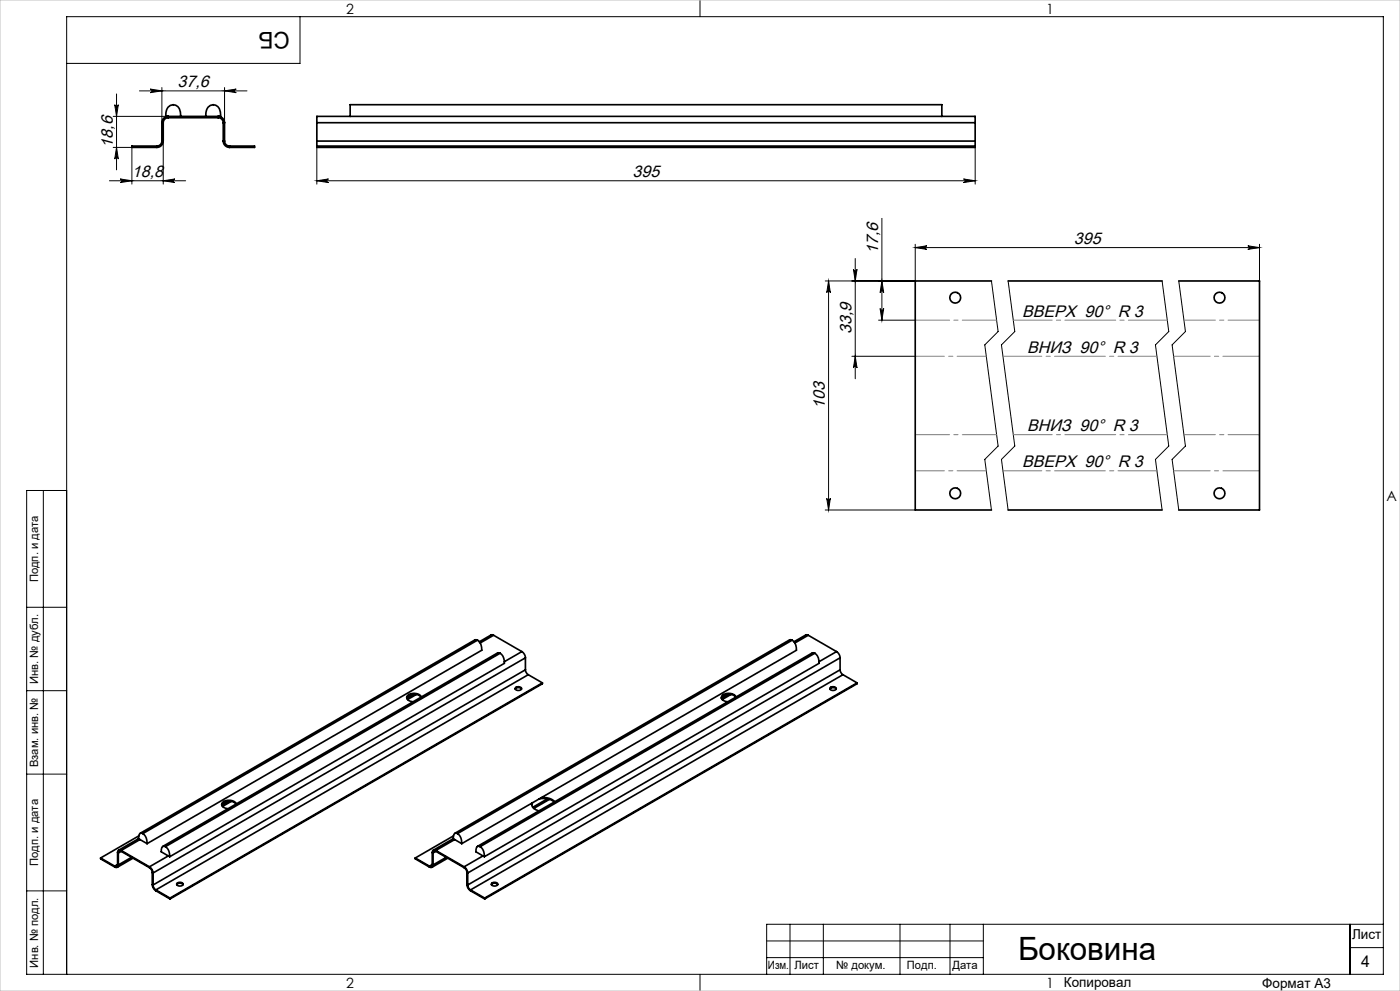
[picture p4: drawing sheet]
<svg xmlns="http://www.w3.org/2000/svg" width="420mm" height="297mm" viewBox="0 0 420 297" stroke-linecap="round" stroke-linejoin="round" font-family="sans-serif">
<g fill="none" stroke="#000" stroke-width=".3">
<path d="M90 5v14h-70M210 0v5M34 34.9h15.7M34.4 31.4a.54 .54 0 0 0 .6 .5 .54 .54 0 0 0 .5-.5l-.5 3.5zM35 28.1v22.8M41.8 27.2h32.3M45.1 26.7l3.5 .5-3.5 .6a.54 .54 0 0 0 .5-.6 .54 .54 0 0 0-.5-.5zM48.6 26.2v10.6M67.4 26.2v10.6M67.4 27.2l3.5-.5a.54 .54 0 0 0-.5 .5 .54 .54 0 0 0 .5 .6zM32.8 54.2h22.9M34 44.2h5.6"/>
<path d="M35 44.2l.5 3.5a.54 .54 0 0 0-.5-.5 .54 .54 0 0 0-.6 .5zM36.1 53.6l3.5 .6-3.5 .5a.54 .54 0 0 0 .5-.5 .54 .54 0 0 0-.5-.6zM39.6 43.8v11.4M49 54.2l3.5-.6a.54 .54 0 0 0-.5 .6 .54 .54 0 0 0 .5 .5zM49 42.3v12.9M95 44.2v11M95 54.2h197.5M95 54.2l3.5-.6a.54 .54 0 0 0-.5 .6 .54 .54 0 0 0 .5 .5zM289 53.6l3.5 .6-3.5 .5a.54 .54 0 0 0 .6-.5 .54 .54 0 0 0-.6-.6zM292.5 44.2v11M256.6 77.5v36M264.6 65.4v30.6"/>
<path d="M274.6 73.2v11h-27M274.6 74.2h103.2M274.6 74.2l3.5-.5a.54 .54 0 0 0-.5 .5 .54 .54 0 0 0 .5 .5zM374.3 73.7l3.5 .5-3.5 .5a.54 .54 0 0 0 .6-.5 .54 .54 0 0 0-.6-.5zM377.8 73.2v11M248.6 84.2l.5 3.5a.54 .54 0 0 0-.5-.5 .54 .54 0 0 0-.6 .5zM248.6 84.2v68.6M256 80.7a.54 .54 0 0 0 .6 .5 .54 .54 0 0 0 .5-.5l-.5 3.5zM263.6 96h11M264 92.5a.54 .54 0 0 0 .6 .5 .54 .54 0 0 0 .5-.5l-.5 3.5zM264.6 84.2l.5 3.5a.54 .54 0 0 0-.5-.5 .54 .54 0 0 0-.6 .5zM297.4 84.2l2 15.2-4 4 4 30.3-4 4 2 15.1"/>
<path d="M302.4 84.2l2 15.2-4 4 4 30.3-4 4 2 15.1M348.6 84.2l2 15.2-4 4 4 30.3-4 4 2 15.1M353.6 84.2l2 15.2-4 4 4 30.3-4 4 2 15.1M255.6 106.8h19M256.6 106.8l.5 3.5a.54 .54 0 0 0-.5-.5 .54 .54 0 0 0-.6 .5zM13 147v145M20 147h-12v145h407v-287h-395v287M247.6 152.8h27M248 149.3a.54 .54 0 0 0 .6 .6 .54 .54 0 0 0 .5-.6l-.5 3.5zM8 182h12M8 207h12M8 232h12"/>
<path d="M8 267h12M237 277v15M247 277v15M270 277v15M285 277v15M295 277v15M405 277v15M415 277h-185v15M210 292v5M230 282h65M230 287h65M405 284h10"/>
</g>
<path d="M299 96h-24.4M299 130.3h-24.4" fill="none" stroke="#808080" stroke-width=".3" stroke-dasharray="15.2 1.3 1.3 1.3" stroke-dashoffset="4.9"/>
<path d="M295.9 106.8h-21.3M295.9 141.1h-21.3" fill="none" stroke="#808080" stroke-width=".3" stroke-dasharray="15.2 1.3 1.3 1.3" stroke-dashoffset="6.5"/>
<path d="M350.2 96h-46.2M347.1 106.8h-46.2M350.2 130.3h-46.2M347.1 141.1h-46.2" fill="none" stroke="#808080" stroke-width=".3" stroke-dasharray="15.2 1.3 1.3 1.3" stroke-dashoffset="3.6"/>
<path d="M377.8 96h-22.6M377.8 130.3h-22.6" fill="none" stroke="#808080" stroke-width=".3" stroke-dasharray="15.2 1.3 1.3 1.3" stroke-dashoffset="5.8"/>
<path d="M377.8 106.8h-25.7M377.8 141.1h-25.7" fill="none" stroke="#808080" stroke-width=".3" stroke-dasharray="15.2 1.3 1.3 1.3" stroke-dashoffset="4.3"/>
<path d="M0 0h420v297h-420z" fill="none" stroke="#c0c0c0" stroke-width=".3"/>
<g fill="#000">
<path d="M34.4 31.4a.54 .54 0 0 0 .6 .5 .54 .54 0 0 0 .5-.5l-.5 3.5zM35 44.2l.5 3.5a.54 .54 0 0 0-.5-.5 .54 .54 0 0 0-.6 .5z"/>
<path d="M45.1 26.7l3.5 .5-3.5 .6a.54 .54 0 0 0 .5-.6 .54 .54 0 0 0-.5-.5zM67.4 27.2l3.5-.5a.54 .54 0 0 0-.5 .5 .54 .54 0 0 0 .5 .6z"/>
<path d="M36.1 53.6l3.5 .6-3.5 .5a.54 .54 0 0 0 .5-.5 .54 .54 0 0 0-.5-.6zM49 54.2l3.5-.6a.54 .54 0 0 0-.5 .6 .54 .54 0 0 0 .5 .5z"/>
<path d="M289 53.6l3.5 .6-3.5 .5a.54 .54 0 0 0 .6-.5 .54 .54 0 0 0-.6-.6zM95 54.2l3.5-.6a.54 .54 0 0 0-.5 .6 .54 .54 0 0 0 .5 .5z"/>
<path d="M274.6 74.2l3.5-.5a.54 .54 0 0 0-.5 .5 .54 .54 0 0 0 .5 .5zM374.3 73.7l3.5 .5-3.5 .5a.54 .54 0 0 0 .6-.5 .54 .54 0 0 0-.6-.5z"/>
<path d="M264.6 84.2l.5 3.5a.54 .54 0 0 0-.5-.5 .54 .54 0 0 0-.6 .5zM264 92.5a.54 .54 0 0 0 .6 .5 .54 .54 0 0 0 .5-.5l-.5 3.5zM256 80.7a.54 .54 0 0 0 .6 .5 .54 .54 0 0 0 .5-.5l-.5 3.5zM256.6 106.8l.5 3.5a.54 .54 0 0 0-.5-.5 .54 .54 0 0 0-.6 .5zM248.6 84.2l.5 3.5a.54 .54 0 0 0-.5-.5 .54 .54 0 0 0-.6 .5zM248 149.3a.54 .54 0 0 0 .6 .6 .54 .54 0 0 0 .5-.6l-.5 3.5z"/>
</g>
<g fill="none" stroke="#000" stroke-width=".5">
<path d="M48.6 36.8h.4M48.6 36.8v5.5M49 36.8v5.5M50.5 35.3a1.5 1.5 0 0 0-1.5 1.5M50.5 35.3v-.4a1.9 1.9 0 0 0-1.9 1.9M50.5 35.3h15M54.2 34.9a2.84 2.84 0 0 0-2.2-3.5 2.37 2.37 0 0 0-2.2 2.3l-.1 1.2h16.5a2.84 2.84 0 0 0-2.2-3.5 2.37 2.37 0 0 0-2.2 2.3l-.1 1.2M65.5 35.3v-.4a1.9 1.9 0 0 1 1.9 1.9M65.5 35.3a1.5 1.5 0 0 1 1.5 1.5M67 36.8h.4M67 36.8v5.5M67.4 36.8v5.5"/>
<path d="M95 36.8v-1.9h197.5v1.9M95 36.8h197.5M95 36.8v5.5M105 34.9v-3.5h177.5v3.5M292.5 36.8v5.5M47.1 43.8v.4M47.1 43.8h-7.5v.4h7.5M48.6 42.3a1.5 1.5 0 0 1-1.5 1.5M48.6 42.3h.4M49 42.3a1.9 1.9 0 0 1-1.9 1.9M67 42.3a1.9 1.9 0 0 0 1.9 1.9M67 42.3h.4"/>
<path d="M67.4 42.3a1.5 1.5 0 0 0 1.5 1.5M68.9 43.8v.4M68.9 43.8h7.5v.4h-7.5M95 42.3v1.5M95 42.3h197.5M95 43.8v.4h197.5v-.4M95 43.8h197.5M292.5 42.3v1.5M297.4 84.2h-22.8v68.6h22.8M302.4 84.2h46.2M353.6 84.2h24.2v68.6h-24.2M302.4 152.8h46.2"/>
<path d="M142.5 191.8l-100.5 57.9M142.5 191.8l.8 .1M143.3 191.9a3.2 3.2 0 0 1 1.2 3l-100.4 57.9M143.3 191.9l-100.4 57.9M148.1 190.4l-.8-.1-3.5 2M148.1 190.4l8.5 4.9M148.1 190.4l-4 2.3M149.2 195.7l-100.4 58M149.3 195.7l.8 .1M150.1 195.8a3.2 3.2 0 0 1 1.2 3l-100.4 58M150.1 195.8l-100.5 57.9M156.6 195.3a2.38 2.38 0 0 1 1 1.8"/>
<path d="M156.6 195.3l-5.3 3M157.6 197.1l-111.7 64.5M157.6 197.1v3.6M237.7 191.9a3.2 3.2 0 0 1 1.2 3l-100.4 57.9M237.7 191.9l-.8-.1-100.4 57.9M237.7 191.9l-100.4 57.9M242.5 190.4l-.8-.1-3.5 2M242.5 190.4l8.5 4.9M242.5 190.4l-4 2.3M243.6 195.7l-100.4 58M243.7 195.7l.8 .1M244.5 195.8a3.2 3.2 0 0 1 1.2 3l-100.4 58"/>
<path d="M244.5 195.8l-100.5 57.9M251 195.3a2.38 2.38 0 0 1 1 1.8M251 195.3l-5.3 3M252 197.1l-111.7 64.5M252 197.1v3.6M124.1 208.1l-2.1 1.2M124.9 208.1l-2.6 1.6M126.3 208.9a2.78 2.78 0 0 0-4.3 .3M126.4 208.9a2.74 2.74 0 0 0-4.3-.2 1.47 1.47 0 0 0 1.8 1.6M154.6 206.5a1.26 1.26 0 0 1 1.9 0M154.6 206.2a1.01 1.01 0 0 1 1.1-.4 1.01 1.01 0 0 1 .7 .8 1.01 1.01 0 0 1-1 .4 1.01 1.01 0 0 1-.8-.8zM157.6 200.7l.3 .9 .6 .6"/>
<path d="M157.6 200.7l-111.7 64.5M158.5 202.2l-111.7 64.5M158.5 202.2l4.2 2.5M162.7 204.7v.2l-111.7 64.5M162.7 204.7l-111.7 64.5M218.5 208.1l-2.1 1.2M219.3 208.1l-2.6 1.6M220.7 208.9a2.78 2.78 0 0 0-4.3 .3M220.8 208.9a2.74 2.74 0 0 0-4.3-.2 1.47 1.47 0 0 0 1.8 1.6M249 206.5a1.26 1.26 0 0 1 1.9 0M249 206.2a1.01 1.01 0 0 1 1.1-.4 1.01 1.01 0 0 1 .7 .8 1.01 1.01 0 0 1-1 .4 1.01 1.01 0 0 1-.8-.8zM252 200.7l.3 .9 .6 .6"/>
<path d="M252 200.7l-111.7 64.5M252.9 202.2l-111.7 64.5M252.9 202.2l4.2 2.5M257.1 204.7l-111.7 64.5M257.1 204.7v.2l-111.7 64.5M161.7 239.4a5.2 5.2 0 0 1 4.6 1M162.4 239.1a4.7 4.7 0 0 1 4 1.2M164.3 239.4l-4.5 2.6M164.9 239.6l-4.8 2.7M30.2 257.1l4.2 2.5M30.2 257.1v.3l4.2 2.4M34.4 259.6v.2"/>
<path d="M35.3 259.1a.52 .52 0 0 1-.3 .5 .52 .52 0 0 1-.6 0M35.3 255.5l.2 .1M35.3 259.1l.2 .1M35.3 255.5v3.6M35.3 259.1l-.9 .5M35.5 259.2a.66 .66 0 0 1-.3 .7 .66 .66 0 0 1-.8-.1M35.5 255.6v3.6M36.3 254.9a.66 .66 0 0 0-.7-.1 .66 .66 0 0 0-.3 .7M36.3 255.1a.52 .52 0 0 0-.6 0 .52 .52 0 0 0-.2 .5M36.3 254.9l8.5 4.9M36.3 255.1l8.5 4.9M36.3 254.9v.2"/>
<path d="M36.3 255.1l-.8 .5M39.5 256.9l-4 2.3M39.9 257.2l-4.7 2.7M41.6 251.3l-6 3.5M41.7 250.5l-11.5 6.6M42 251.6l-5.7 3.3M42.9 249.8a3.2 3.2 0 0 1 1.2 3M42.9 249.8l-.6-.1a1.31 1.31 0 0 0-.7 1.7l2.5 1.4M44.8 259.8a2.37 2.37 0 0 1 1.1 1.8M44.8 259.8v.2M49.6 253.7a3.2 3.2 0 0 1 1.3 3.1M49.6 253.7l-.5-.1a1.31 1.31 0 0 0-.7 1.7l2.5 1.5"/>
<path d="M50.5 256.5l-5.7 3.3M68.6 240.1l-2.1 1.2M69.4 240.2l-2.6 1.5M70.8 241a2.78 2.78 0 0 0-4.3 .2M70.9 240.9a2.74 2.74 0 0 0-4.3-.1 1.47 1.47 0 0 0 1.8 1.6M124.6 257.1l4.2 2.5M124.6 257.1v.3l4.2 2.4M128.8 259.6v.2M129.7 259.1a.52 .52 0 0 1-.3 .5 .52 .52 0 0 1-.6 0M129.7 255.5l.2 .1M129.7 259.1l.2 .1M129.7 255.5v3.6"/>
<path d="M129.7 259.1l-.9 .5M129.9 259.2a.66 .66 0 0 1-.3 .7 .66 .66 0 0 1-.8-.1M129.9 255.6v3.6M130.8 255.1a.52 .52 0 0 0-.6 0 .52 .52 0 0 0-.3 .5M130.8 254.9a.66 .66 0 0 0-.8-.1 .66 .66 0 0 0-.3 .7M130.8 254.9l8.4 4.9M130.8 255.1l8.4 4.9M130.8 254.9v.2M130.8 255.1l-.9 .5M133.9 256.9l-4 2.3M134.3 257.2l-4.7 2.7M136 251.3l-6 3.5"/>
<path d="M136.1 250.5l-11.5 6.6M136.4 251.6l-5.6 3.3M137.3 249.8a3.2 3.2 0 0 1 1.2 3M137.3 249.8l-.6-.1a1.31 1.31 0 0 0-.7 1.7l2.5 1.4M139.2 259.8a2.37 2.37 0 0 1 1.1 1.8M139.2 259.8v.2M144 253.7a3.2 3.2 0 0 1 1.3 3.1M144 253.7l-.5-.1a1.31 1.31 0 0 0-.7 1.7l2.5 1.5M144.9 256.5l-5.7 3.3M159.6 240.7a2.07 2.07 0 0 0 2.1 2.3M159.8 240.6l-.3 .6M44.8 260l.6 .7 .3 .8"/>
<path d="M45.7 265.1a2.38 2.38 0 0 0 1.1 1.9M45.7 261.5l.2 .1M45.7 265.1l.2 .1M45.7 261.5v3.6M45.9 265.2l.3 .9 .6 .6M45.9 261.6v3.6M46.8 266.7l4.2 2.5M46.8 267l4.2 2.4M46.8 266.7v.3M51 269.2v.2M53 265.1a1.26 1.26 0 0 1 1.9 0M53.1 264.8a1.01 1.01 0 0 1 1-.4 1.01 1.01 0 0 1 .8 .8 1.01 1.01 0 0 1-1.1 .4 1.01 1.01 0 0 1-.7-.8z"/>
<path d="M139.2 260l.6 .7 .3 .8M140.1 265.1a2.38 2.38 0 0 0 1.1 1.9M140.1 261.5l.2 .1M140.1 265.1l.2 .1M140.1 261.5v3.6M140.3 265.2l.3 .9 .6 .6M140.3 261.6v3.6M141.2 266.7l4.2 2.5M141.2 267l4.2 2.4M141.2 266.7v.3M145.4 269.2v.2M147.4 265.1a1.26 1.26 0 0 1 1.9 0"/>
<path d="M147.5 264.8a1.01 1.01 0 0 1 1-.4 1.01 1.01 0 0 1 .8 .8 1.01 1.01 0 0 1-1.1 .4 1.01 1.01 0 0 1-.7-.8z"/>
<circle cx="286.6" cy="89.2" r="1.63"/>
<circle cx="365.8" cy="89.2" r="1.63"/>
<circle cx="286.6" cy="147.8" r="1.63"/>
<circle cx="365.8" cy="147.8" r="1.63"/>
</g>
<text font-size="9.6" x="305.4" y="287.8">Боковина</text>
<text font-size="6.9" x="86.9" y="9.4" transform="rotate(-180 86.9 9.4)">СБ</text>
<g font-size="5">
<text x="53.3" y="26.2">37,6</text>
<text x="33.9" y="44.2" transform="rotate(-90 33.9 44.2)">18,6</text>
<text x="39.6" y="53.1">18,8</text>
<text x="189.8" y="53.1">395</text>
<text x="263.5" y="76.1" transform="rotate(-90 263.5 76.1)">17,6</text>
<text x="322.2" y="73.1">395</text>
<text x="306.6" y="94.9">ВВЕРХ 90° R 3</text>
<text x="255.5" y="100.2" transform="rotate(-90 255.5 100.2)">33,9</text>
<text x="308.1" y="105.7">ВНИЗ 90° R 3</text>
<text x="247.5" y="122.5" transform="rotate(-90 247.5 122.5)">103</text>
<text x="308.1" y="129.2">ВНИЗ 90° R 3</text>
<text x="306.6" y="140">ВВЕРХ 90° R 3</text>
</g>
<text font-size="4.8" x="408.3" y="289.7">4</text>
<g font-size="4.2">
<text x="103.8" y="4.2">2</text>
<text x="313.8" y="4.2">1</text>
<text x="415.9" y="150.2">A</text>
<text x="103.8" y="296.2">2</text>
<text x="313.8" y="296.2">1</text>
</g>
<g font-size="4.1">
<text x="405.6" y="281.5">Лист</text>
<text x="319.2" y="295.9">Копировал</text>
<text x="378.7" y="296">Формат А3</text>
</g>
<g font-size="3.4">
<text x="11.4" y="174.5" transform="rotate(-90 11.4 174.5)">Подп. и дата</text>
<text x="11.4" y="205" transform="rotate(-90 11.4 205)">Инв. № дубл.</text>
<text x="11.4" y="229.9" transform="rotate(-90 11.4 229.9)">Взам. инв. №</text>
<text x="11.4" y="259.5" transform="rotate(-90 11.4 259.5)">Подп. и дата</text>
<text x="11.4" y="290" transform="rotate(-90 11.4 290)">Инв. № подл.</text>
<text x="230.4" y="290.4">Изм.</text>
<text x="238.3" y="290.4">Лист</text>
<text x="250.9" y="290.4">№ докум.</text>
<text x="272.1" y="290.4">Подп.</text>
<text x="285.7" y="290.5">Дата</text>
</g>
</svg>
